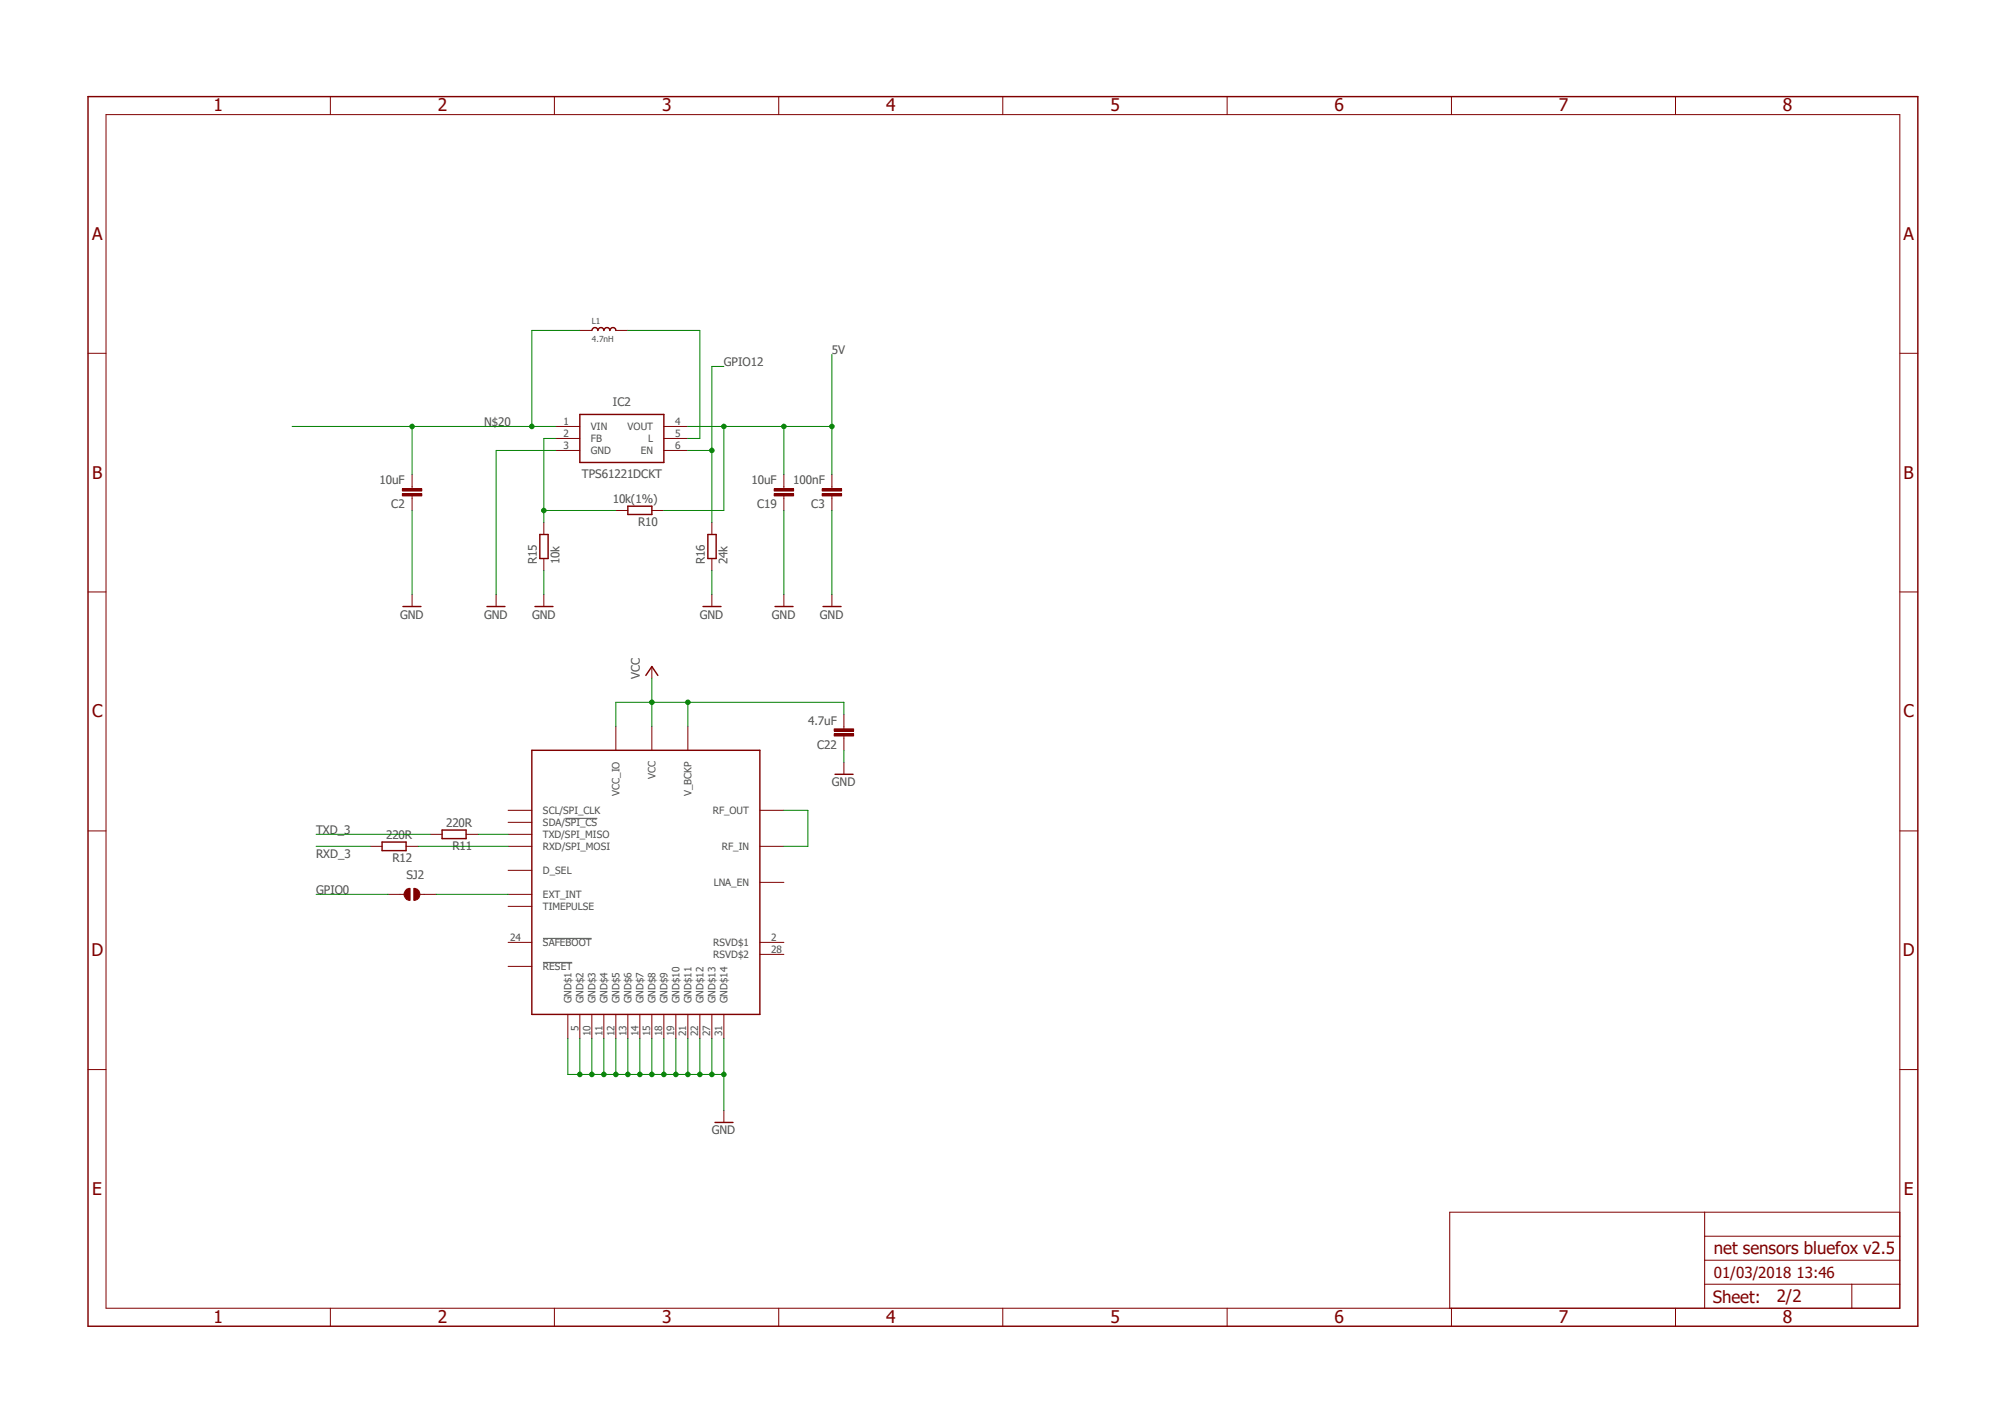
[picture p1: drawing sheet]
<svg xmlns="http://www.w3.org/2000/svg" width="297mm" height="210mm" viewBox="0 0 297 210" stroke-linecap="round" stroke-linejoin="round" font-family="sans-serif">
<path d="M12.7 14.1l271.7 182.7M284.4 14.1l-271.7 182.7" fill="none" stroke="#fff" stroke-width=".15"/>
<path d="M80.4 139h7.2M83.7 121.2h4.8M80.4 142.5h4.4" fill="none" stroke="#505050" stroke-width=".15"/>
<g fill="none" stroke="#800000" stroke-width=".15">
<path d="M15.7 17h265.7v176.8h-265.7zM48.9 14.3v2.7M82.1 14.3v2.7M115.4 14.3v2.7M148.5 14.3v2.7M181.8 14.3v2.7M215 14.3v2.7M248.2 14.3v2.7M13 52.3h2.7M281.4 52.3h2.7M13 87.7h2.7M96.6 98.7v1.8"/>
<path d="M281.4 87.7h2.7M91.2 107.6v3.5M96.6 107.6v3.5M101.9 107.6v3.5M123.6 107.9h2.8v.4h-2.8zM123.6 108.7h2.8v.3h-2.8zM125 105.8v2.1M125 109v2.1M125 112.9v1.8M13 123.1h2.7M54.8 125.3h1.8M60.2 125.3h1.7"/>
<path d="M63.7 123.6h1.8M69 123.6h1.8M75.3 125.3h3.5M75.3 120h3.5M75.3 128.9h3.5M75.3 121.8h3.5M75.3 132.5h3.5M75.3 134.2h3.5M75.3 123.6h3.5M75.3 139.6h3.5M112.6 125.3h3.5M112.6 120h3.5"/>
<path d="M112.6 130.7h3.5M112.6 139.6h3.5M281.4 123.1h2.7M13 158.4h2.7M75.3 143.1h3.5M84.1 150.2v3.6M85.9 150.2v3.6M87.7 150.2v3.6M89.5 150.2v3.6M91.2 150.2v3.6M93 150.2v3.6M94.8 150.2v3.6"/>
<path d="M96.6 150.2v3.6M98.3 150.2v3.6M100.1 150.2v3.6M101.9 150.2v3.6M103.7 150.2v3.6M105.5 150.2v3.6M107.2 150.2v3.6M112.6 141.4h3.5M281.4 158.4h2.7M107.2 164.5v1.7M252.5 179.5v14.3M281.4 179.5h-66.6v14.3"/>
<path d="M48.9 193.8v2.6M82.1 193.8v2.6M115.4 193.8v2.6M148.5 193.8v2.6M181.8 193.8v2.6M215 193.8v2.6M248.2 193.8v2.6M252.5 190.2h28.9M252.5 186.6h28.9M252.5 183.1h28.9M274.3 190.2v3.6"/>
</g>
<path d="M13 14.3h271.1v182.1h-271.1zM78.8 111.1h33.8v39.1h-33.8zM95.7 100l.9-1.3 .9 1.3M123.7 114.7h2.7M56.6 124.7h3.6v1.3h-3.6zM65.5 122.9h3.5v1.3h-3.5zM105.9 166.2h2.7" fill="none" stroke="#800000" stroke-width=".21"/>
<path d="M123.6 108.1h2.8M123.6 108.8h2.8" fill="none" stroke="#800000" stroke-width=".34"/>
<path d="M60.2 131.7l.5-.1v1.8a.91 .91 0 0 1-.8-.7 .91 .91 0 0 1 .3-1z" fill-rule="evenodd" fill="#800000"/>
<path d="M60.2 131.7l.5-.1v1.8a.91 .91 0 0 1-.8-.7 .91 .91 0 0 1 .3-1z" fill="none" stroke="#800000" stroke-width=".15"/>
<path d="M61.3 131.6a.89 .89 0 0 1 .9 .9 .89 .89 0 0 1-.9 .9z" fill-rule="evenodd" fill="#800000"/>
<g fill="none" stroke="#800000" stroke-width=".15">
<path d="M85.9 48.9h1.8M91.2 48.9h1.8M59.6 72.4h2.9v.3h-2.9zM59.6 73.1h2.9v.3h-2.9zM61 70.3v2.1M61 73.4v2.2M80.6 77.4v1.8M82.3 63.2h3.6M82.3 64.9h3.6M82.3 66.7h3.6M91.2 75.6h1.8M96.6 75.6h1.7"/>
<path d="M98.3 63.2h3.6M98.3 64.9h3.6M98.3 66.7h3.6M105.5 77.4v1.8M114.7 72.4h2.9v.3h-2.9zM114.7 73.1h2.9v.3h-2.9zM116.1 70.3v2.1M116.1 73.4v2.2M121.8 72.4h2.9v.3h-2.9zM121.8 73.1h2.9v.3h-2.9zM123.2 70.3v2.1M123.2 73.4v2.2"/>
<path d="M61 88.1v1.7M73.5 88.1v1.7M80.6 82.7v1.8M80.6 88.1v1.7M105.5 82.7v1.8M105.5 88.1v1.7M116.1 88.1v1.7M123.2 88.1v1.7M57.5 132.5h2.4M61.3 131.6a.89 .89 0 0 1 .9 .9 .89 .89 0 0 1-.9 .9zM62.2 132.5h2.4"/>
</g>
<path d="M87.7 48.9a.45 .45 0 0 1 .4-.4 .45 .45 0 0 1 .5 .4 .45 .45 0 0 1 .4-.4 .45 .45 0 0 1 .5 .4 .45 .45 0 0 1 .4-.4 .45 .45 0 0 1 .4 .4 .45 .45 0 0 1 .5-.4 .45 .45 0 0 1 .4 .4M80 79.2h1.2v3.5h-1.2zM85.9 61.4h12.4v7.1h-12.4zM93 75h3.6v1.2h-3.6zM104.9 79.2h1.2v3.5h-1.2zM59.7 89.8h2.7M72.1 89.8h2.7M79.2 89.8h2.7M104.1 89.8h2.7M114.8 89.8h2.7M121.9 89.8h2.7" fill="none" stroke="#800000" stroke-width=".21"/>
<path d="M59.6 72.6h2.9M59.6 73.3h2.9M114.7 72.6h2.9M114.7 73.3h2.9M121.8 72.6h2.9M121.8 73.3h2.9" fill="none" stroke="#800000" stroke-width=".34"/>
<path d="M84.1 159.1h23.1v5.4M93 153.8v5.3" fill="none" stroke="#008000" stroke-width=".15"/>
<circle cx="93" cy="159.1" r=".33" fill="#008000"/>
<g fill="none" stroke="#008000" stroke-width=".15">
<path d="M94.8 153.8v5.3"/>
<circle cx="93" cy="159.1" r=".33"/>
</g>
<circle cx="94.8" cy="159.1" r=".33" fill="#008000"/>
<g fill="none" stroke="#008000" stroke-width=".15">
<path d="M96.6 153.8v5.3"/>
<circle cx="94.8" cy="159.1" r=".33"/>
</g>
<circle cx="96.6" cy="159.1" r=".33" fill="#008000"/>
<g fill="none" stroke="#008000" stroke-width=".15">
<path d="M98.3 153.8v5.3"/>
<circle cx="96.6" cy="159.1" r=".33"/>
</g>
<circle cx="98.3" cy="159.1" r=".33" fill="#008000"/>
<g fill="none" stroke="#008000" stroke-width=".15">
<path d="M100.1 153.8v5.3"/>
<circle cx="98.3" cy="159.1" r=".33"/>
</g>
<circle cx="100.1" cy="159.1" r=".33" fill="#008000"/>
<g fill="none" stroke="#008000" stroke-width=".15">
<path d="M101.9 153.8v5.3"/>
<circle cx="100.1" cy="159.1" r=".33"/>
</g>
<circle cx="101.9" cy="159.1" r=".33" fill="#008000"/>
<g fill="none" stroke="#008000" stroke-width=".15">
<path d="M103.7 153.8v5.3"/>
<circle cx="101.9" cy="159.1" r=".33"/>
</g>
<circle cx="103.7" cy="159.1" r=".33" fill="#008000"/>
<g fill="none" stroke="#008000" stroke-width=".15">
<path d="M105.5 153.8v5.3"/>
<circle cx="103.7" cy="159.1" r=".33"/>
</g>
<circle cx="105.5" cy="159.1" r=".33" fill="#008000"/>
<g fill="none" stroke="#008000" stroke-width=".15">
<path d="M107.2 153.8v5.3"/>
<circle cx="105.5" cy="159.1" r=".33"/>
</g>
<circle cx="107.2" cy="159.1" r=".33" fill="#008000"/>
<g fill="none" stroke="#008000" stroke-width=".15">
<path d="M84.1 153.8v5.3M85.9 153.8v5.3"/>
<circle cx="107.2" cy="159.1" r=".33"/>
</g>
<circle cx="85.9" cy="159.1" r=".33" fill="#008000"/>
<g fill="none" stroke="#008000" stroke-width=".15">
<path d="M87.7 153.8v5.3"/>
<circle cx="85.9" cy="159.1" r=".33"/>
</g>
<circle cx="87.7" cy="159.1" r=".33" fill="#008000"/>
<g fill="none" stroke="#008000" stroke-width=".15">
<path d="M89.5 153.8v5.3"/>
<circle cx="87.7" cy="159.1" r=".33"/>
</g>
<circle cx="89.5" cy="159.1" r=".33" fill="#008000"/>
<g fill="none" stroke="#008000" stroke-width=".15">
<path d="M91.2 153.8v5.3"/>
<circle cx="89.5" cy="159.1" r=".33"/>
</g>
<circle cx="91.2" cy="159.1" r=".33" fill="#008000"/>
<g fill="none" stroke="#008000" stroke-width=".15">
<path d="M61 75.6v12.5M82.3 66.7h-8.8v21.4M116.1 75.6v12.5M123.2 75.6v12.5M80.6 84.5v3.6M105.5 84.5v3.6M96.6 100.5v7.1M96.6 104h28.4M125 111.1v1.8"/>
<circle cx="91.2" cy="159.1" r=".33"/>
</g>
<circle cx="96.6" cy="104" r=".33" fill="#008000"/>
<g fill="none" stroke="#008000" stroke-width=".15">
<path d="M101.9 104v3.6"/>
<circle cx="96.6" cy="104" r=".33"/>
</g>
<circle cx="101.9" cy="104" r=".33" fill="#008000"/>
<g fill="none" stroke="#008000" stroke-width=".15">
<path d="M105.5 54.3v23.1M101.9 66.7h3.6M96.6 104h-5.4v3.6M125 104v1.8"/>
<circle cx="101.9" cy="104" r=".33"/>
</g>
<circle cx="105.5" cy="66.7" r=".33" fill="#008000"/>
<g fill="none" stroke="#008000" stroke-width=".15">
<path d="M93 48.9h10.7v16h-1.8M105.5 54.3h1.7M80.6 75.6h10.6M82.3 64.9h-1.7v12.5M46.8 132.5h10.7M46.8 125.3h8M46.8 123.6h16.9M61.9 125.3h13.4M64.6 132.5h10.7M70.8 123.6h4.5M116.1 120h3.6v5.3h-3.6"/>
<circle cx="105.5" cy="66.7" r=".33"/>
</g>
<circle cx="80.6" cy="75.6" r=".33" fill="#008000"/>
<g fill="none" stroke="#008000" stroke-width=".15">
<path d="M123.2 52.5v17.8M101.9 63.2h21.3M107.2 63.2v12.4h-8.9M116.1 63.2v7.1"/>
<circle cx="80.6" cy="75.6" r=".33"/>
</g>
<circle cx="107.2" cy="63.2" r=".33" fill="#008000"/>
<circle cx="107.2" cy="63.2" r=".33" fill="none" stroke="#008000" stroke-width=".15"/>
<circle cx="123.2" cy="63.2" r=".33" fill="#008000"/>
<circle cx="123.2" cy="63.2" r=".33" fill="none" stroke="#008000" stroke-width=".15"/>
<circle cx="116.1" cy="63.2" r=".33" fill="#008000"/>
<g fill="none" stroke="#008000" stroke-width=".15">
<path d="M85.9 48.9h-7.1v14.3M43.3 63.2h39M61 63.2v7.1"/>
<circle cx="116.1" cy="63.2" r=".33"/>
</g>
<circle cx="61" cy="63.2" r=".33" fill="#008000"/>
<circle cx="61" cy="63.2" r=".33" fill="none" stroke="#008000" stroke-width=".15"/>
<circle cx="78.8" cy="63.2" r=".33" fill="#008000"/>
<circle cx="78.8" cy="63.2" r=".33" fill="none" stroke="#008000" stroke-width=".15"/>
<g font-size="2.6" fill="#800000">
<text x="31.6" y="16.5">1</text>
<text x="64.9" y="16.5">2</text>
<text x="98.1" y="16.5">3</text>
<text x="131.3" y="16.5">4</text>
<text x="164.5" y="16.5">5</text>
<text x="197.7" y="16.5">6</text>
<text x="230.9" y="16.5">7</text>
<text x="264.1" y="16.5">8</text>
<text x="13.6" y="35.5">A</text>
<text x="282" y="35.5">A</text>
<text x="13.6" y="70.9">B</text>
<text x="282" y="70.9">B</text>
<text x="13.6" y="106.3">C</text>
<text x="282" y="106.3">C</text>
<text x="13.5" y="141.6">D</text>
<text x="281.9" y="141.6">D</text>
<text x="13.7" y="177">E</text>
<text x="282" y="177">E</text>
<text x="31.6" y="196">1</text>
<text x="64.9" y="196">2</text>
<text x="98.1" y="196">3</text>
<text x="131.3" y="196">4</text>
<text x="164.5" y="196">5</text>
<text x="197.7" y="196">6</text>
<text x="230.9" y="196">7</text>
<text x="264.1" y="196">8</text>
</g>
<g font-size="2.5" fill="#800000">
<text x="253.9" y="185.8">net sensors bluefox v2.5</text>
<text x="253.7" y="193">Sheet:</text>
<text x="263.2" y="192.9">2/2</text>
</g>
<text font-size="2.2" fill="#800000" x="253.9" y="189.3">01/03/2018 13:46</text>
<g font-size="1.7" fill="#505050">
<text x="123.2" y="52.5">5V</text>
<text x="107.2" y="54.3">GPIO12</text>
<text x="71.7" y="63.2">N$20</text>
<text x="90.8" y="60.2">IC2</text>
<text x="56.2" y="71.8">10uF</text>
<text x="86.2" y="70.9">TPS61221DCKT</text>
<text x="111.3" y="71.8">10uF</text>
<text x="117.5" y="71.8">100nF</text>
<text x="58" y="75.3">C2</text>
<text x="90.8" y="74.5">10k(1%)</text>
<text x="94.5" y="77.9">R10</text>
<text x="112.1" y="75.3">C19</text>
<text x="120.2" y="75.3">C3</text>
<text x="79.5" y="83.6" transform="rotate(-90 79.5 83.6)">R15</text>
<text x="82.9" y="83.6" transform="rotate(-90 82.9 83.6)">10k</text>
<text x="104.4" y="83.6" transform="rotate(-90 104.4 83.6)">R16</text>
<text x="107.8" y="83.6" transform="rotate(-90 107.8 83.6)">24k</text>
<text x="59.3" y="91.6">GND</text>
<text x="71.7" y="91.6">GND</text>
<text x="78.8" y="91.6">GND</text>
<text x="103.7" y="91.6">GND</text>
<text x="114.3" y="91.6">GND</text>
<text x="121.5" y="91.6">GND</text>
<text x="94.8" y="100.5" transform="rotate(-90 94.8 100.5)">VCC</text>
<text x="119.7" y="107.3">4.7uF</text>
<text x="121" y="110.9">C22</text>
<text x="123.2" y="116.5">GND</text>
<text x="46.8" y="123.6">TXD_3</text>
<text x="57.2" y="124.3">220R</text>
<text x="66.1" y="122.5">220R</text>
<text x="67" y="125.9">R11</text>
<text x="46.8" y="127.1">RXD_3</text>
<text x="58.1" y="127.6">R12</text>
<text x="60.2" y="130.1">SJ2</text>
<text x="46.8" y="132.5">GPIO0</text>
<text x="105.5" y="168">GND</text>
</g>
<g font-size="1.5" fill="#505050">
<text x="83.5" y="62.9">1</text>
<text x="83.5" y="64.7">2</text>
<text x="87.5" y="63.7">VIN</text>
<text x="87.5" y="65.5">FB</text>
<text x="93" y="63.7">VOUT</text>
<text x="96" y="65.4">L</text>
<text x="100" y="62.9">4</text>
<text x="100" y="64.7">5</text>
<text x="83.5" y="66.5">3</text>
<text x="87.5" y="67.3">GND</text>
<text x="94.9" y="67.2">EN</text>
<text x="100" y="66.5">6</text>
<text x="91.8" y="117.9" transform="rotate(-90 91.8 117.9)">VCC_IO</text>
<text x="97.1" y="115.4" transform="rotate(-90 97.1 115.4)">VCC</text>
<text x="102.4" y="117.9" transform="rotate(-90 102.4 117.9)">V_BCKP</text>
<text x="80.4" y="122.3">SDA/SPI_CS</text>
<text x="80.4" y="120.6">SCL/SPI_CLK</text>
<text x="80.4" y="125.9">RXD/SPI_MOSI</text>
<text x="80.4" y="124.1">TXD/SPI_MISO</text>
<text x="105.6" y="120.6">RF_OUT</text>
<text x="106.9" y="125.9">RF_IN</text>
<text x="80.4" y="129.5">D_SEL</text>
<text x="105.7" y="131.2">LNA_EN</text>
<text x="80.4" y="133">EXT_INT</text>
<text x="80.4" y="134.8">TIMEPULSE</text>
<text x="75.6" y="139.3">24</text>
<text x="80.4" y="143.7">RESET</text>
<text x="80.4" y="140.1">SAFEBOOT</text>
<text x="105.7" y="140.1">RSVD$1</text>
<text x="105.7" y="141.9">RSVD$2</text>
<text x="114.2" y="139.3">2</text>
<text x="114.2" y="141.1">28</text>
<text x="84.7" y="148.6" transform="rotate(-90 84.7 148.6)">GND$1</text>
<text x="86.4" y="148.6" transform="rotate(-90 86.4 148.6)">GND$2</text>
<text x="88.2" y="148.6" transform="rotate(-90 88.2 148.6)">GND$3</text>
<text x="90" y="148.6" transform="rotate(-90 90 148.6)">GND$4</text>
<text x="91.8" y="148.6" transform="rotate(-90 91.8 148.6)">GND$5</text>
<text x="93.6" y="148.6" transform="rotate(-90 93.6 148.6)">GND$6</text>
<text x="95.3" y="148.6" transform="rotate(-90 95.3 148.6)">GND$7</text>
<text x="97.1" y="148.6" transform="rotate(-90 97.1 148.6)">GND$8</text>
<text x="98.9" y="148.6" transform="rotate(-90 98.9 148.6)">GND$9</text>
<text x="100.7" y="148.6" transform="rotate(-90 100.7 148.6)">GND$10</text>
<text x="102.4" y="148.6" transform="rotate(-90 102.4 148.6)">GND$11</text>
<text x="104.2" y="148.6" transform="rotate(-90 104.2 148.6)">GND$12</text>
<text x="106" y="148.6" transform="rotate(-90 106 148.6)">GND$13</text>
<text x="107.8" y="148.6" transform="rotate(-90 107.8 148.6)">GND$14</text>
<text x="85.7" y="152.7" transform="rotate(-90 85.7 152.7)">5</text>
<text x="87.5" y="153.5" transform="rotate(-90 87.5 153.5)">10</text>
<text x="89.2" y="153.5" transform="rotate(-90 89.2 153.5)">11</text>
<text x="91" y="153.5" transform="rotate(-90 91 153.5)">12</text>
<text x="92.8" y="153.5" transform="rotate(-90 92.8 153.5)">13</text>
<text x="94.6" y="153.5" transform="rotate(-90 94.6 153.5)">14</text>
<text x="96.3" y="153.5" transform="rotate(-90 96.3 153.5)">15</text>
<text x="98.1" y="153.5" transform="rotate(-90 98.1 153.5)">18</text>
<text x="99.9" y="153.5" transform="rotate(-90 99.9 153.5)">19</text>
<text x="101.6" y="153.5" transform="rotate(-90 101.6 153.5)">21</text>
<text x="103.4" y="153.5" transform="rotate(-90 103.4 153.5)">22</text>
<text x="105.2" y="153.5" transform="rotate(-90 105.2 153.5)">27</text>
<text x="107" y="153.5" transform="rotate(-90 107 153.5)">31</text>
</g>
<g font-size="1.2" fill="#505050">
<text x="87.7" y="50.7">4.7nH</text>
<text x="87.7" y="48">L1</text>
</g>
</svg>
